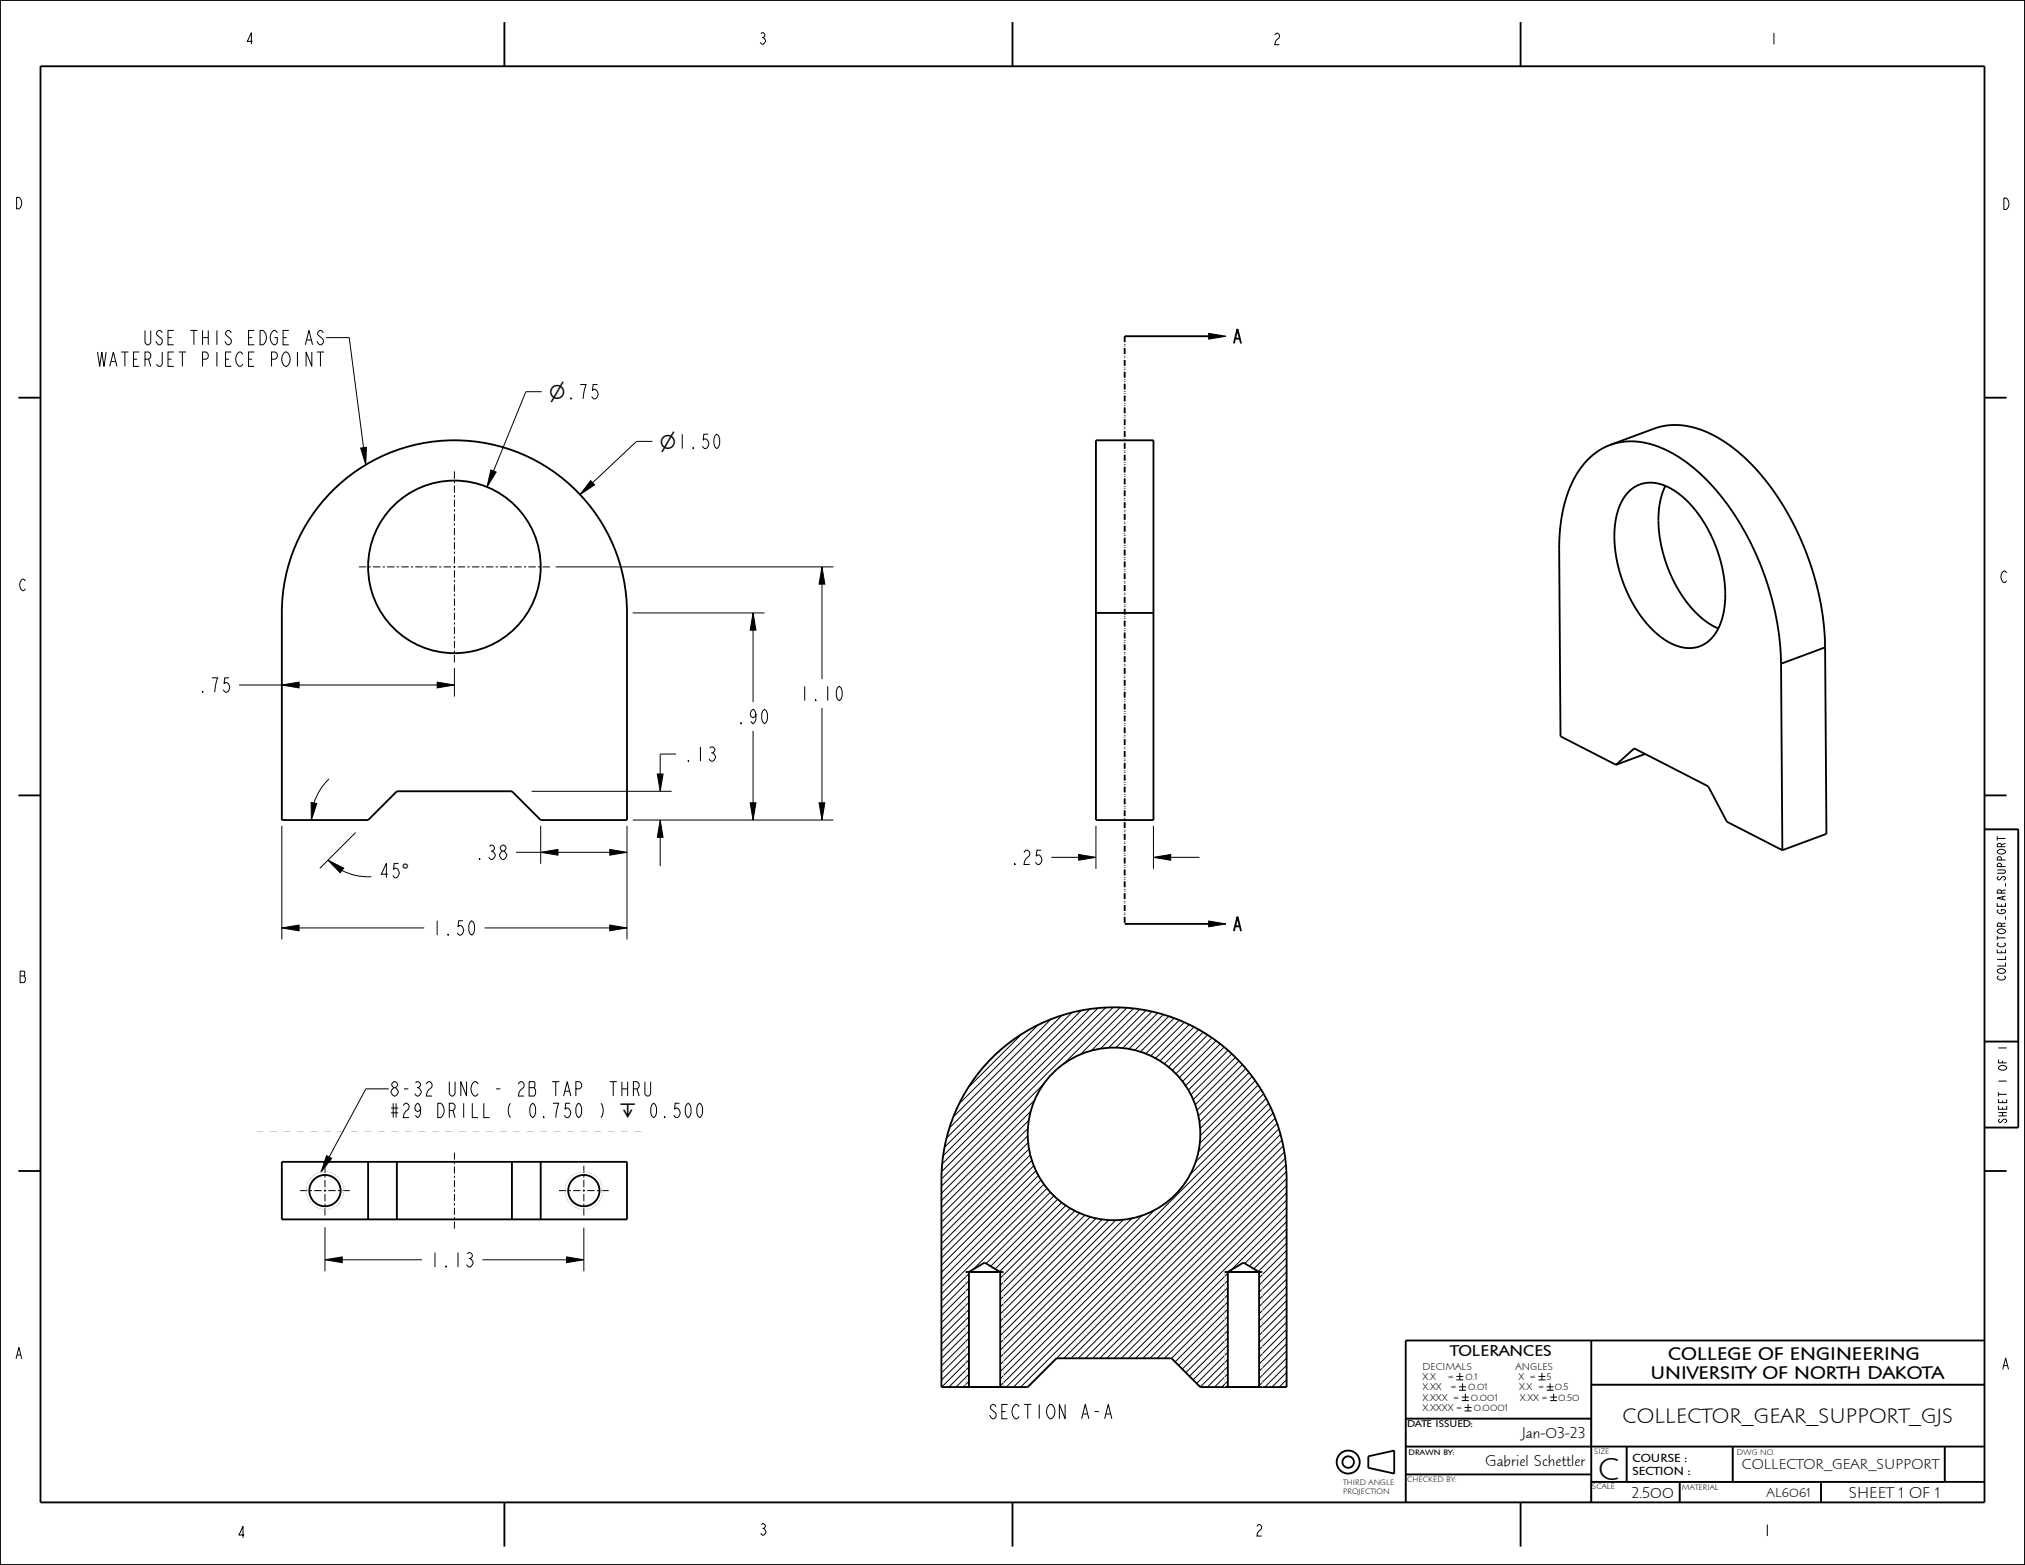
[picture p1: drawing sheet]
<svg xmlns="http://www.w3.org/2000/svg" width="559mm" height="432mm" viewBox="0 0 559 432" stroke-linecap="round" stroke-linejoin="round" font-family="sans-serif">
<g fill="none" stroke="#000" stroke-width=".28">
<path d="M90 93.2h6.4l3.9 30.3M333.5 92l4.8 .8-4.8 .8zM149.5 108.1h-4.4l-8.9 21.9M99.5 123.6l1.6-.2-.2 4.8zM135.5 129.7l1.4 .6-2.5 4.1zM163 132.6l1.1 1.2-4 2.7zM180 121.8h-4.3l-12.2 11.4M153.3 156.4h76.7M226.8 156.4l.8 4.8h-1.6zM174.6 169.1h36.4M207.8 169.1l.8 4.8h-1.6zM207.8 173.9v19.8"/>
<path d="M226.8 161.2v26.2M66 189h11.8M77.8 189l4.7-.8v1.6zM82.5 189h38.1M120.6 188.2l4.8 .8-4.8 .8zM125.4 184.4v7.8M226.8 195.3v26.2M90.8 214.9a15.7 15.7 0 0 0-4.2 6.7M146.7 218.3h38.7M181.4 213.6h1.6l-.8 4.7zM186.5 208h-4.3v5.6M207.8 201.7v19.8"/>
<path d="M77.8 227.8v31.4M85.9 221.4l1.5 .3-1.5 4.6zM90.5 237.3l4.3 2.2-.9 1.3zM98.1 229.7l-9.8 9.9M142.4 235.2h6.8M149.2 235.2l4.8-.8v1.6zM149.2 227.8v10.5M154 235.2h14.3M168.3 234.4l4.7 .8-4.7 .8zM173 227.8v31.4M174.6 226.3h55.4M182.2 226.3l.8 4.7h-1.6z"/>
<path d="M182.2 231v8M207 221.5h1.6l-.8 4.8zM226 221.5h1.6l-.8 4.8zM290.1 236.6h7.6M297.7 235.8l4.7 .8-4.7 .7zM302.4 227.8v11.9M318.3 236.6l4.8-.8v1.5zM318.3 227.8v11.9M323.1 236.6h7.9M547.6 228.8h9.3v58.6h-9.3zM77.8 256l4.7-.8v1.6zM82.5 256h34.6"/>
<path d="M94.3 240.2a15.7 15.7 0 0 0 8.2 1.7M133.7 256h34.6M168.3 255.2l4.7 .8-4.7 .8zM333.5 254.1l4.8 .8-4.8 .8zM295.8 279.4l-34.5 34.5M298.2 278.9l-37.4 37.5M300.7 278.4l-40.4 40.5M302.9 278.2l-42.8 42.9M305 278.1l-45.1 45.1M307.1 278l-47.3 47.3M309 278l-15.5 15.6M310.9 278.2l-12.8 12.8"/>
<path d="M312.8 278.3l-11.6 11.6M314.5 278.5l-10.9 10.9M316.2 278.8l-10.3 10.3M317.8 279.2l-9.9 9.9M319.5 279.5l-9.7 9.7M321 280l-9.5 9.4M281.6 285.6l-14.1 14.2M286.2 283l-21.3 21.4M288.1 299l-28.3 28.3M289.9 281.3l-26.7 26.8M292.9 280.3l-30.8 30.8M322.5 280.5l-9.3 9.3"/>
<path d="M323.9 281l-9.2 9.2M325.4 281.5l-9.2 9.2M326.8 282.1l-9.3 9.3M328.1 282.8l-9.2 9.2M329.4 283.4l-9.3 9.4M330.7 284.1l-9.4 9.4M332 284.8l-9.6 9.6M333.2 285.6l-9.7 9.7M334.4 286.4l-9.9 9.9M335.5 287.2l-10.1 10.1M336.7 288l-10.4 10.4M337.8 289l-10.7 10.6"/>
<path d="M338.8 289.9l-10.9 10.9M339.9 290.8l-11.3 11.3M340.9 291.7l-11.7 11.7M341.9 292.8l-12.1 12.1M342.8 293.8l-12.5 12.5M343.7 294.9l-13 13M344.6 295.9l-13.6 13.7M345.5 297l-14.4 14.4M346.3 298.2l-15.1 15.2M347.1 299.4l-16 16.1M90.1 318.9l1.4 .7-2.9 3.8zM107.3 300.4h-6.3l-10.2 18.8"/>
<path d="M283.6 313.4l-23.8 23.8M283.7 311.3l-23.9 23.9M283.8 315.2l-24 24M283.9 309.1l-24.1 24.1M284 317l-24.2 24.2M284.3 318.6l-24.5 24.5M284.4 306.6l-24.6 24.7M285.5 303.6l-25.7 25.7M347.9 300.6l-17.3 17.3M348.7 301.8l-18.8 18.8M349.3 303.1l-20.9 21M350 304.5l-74 73.9"/>
<path d="M350.6 305.8l-74.6 74.6M351.3 307.1l-75.3 75.3M351.8 308.6l-74.1 74.1M352.3 310l-72.6 72.7M352.8 311.5l-71.1 71.2M353.3 313l-61.7 61.8M353.7 314.6l-60.1 60.2M354 316.3l-58.5 58.5M354.4 317.9l-56.9 56.9M354.6 319.6l-55.1 55.2M89.7 338.6v12.2M161.1 338.7v12.1"/>
<path d="M284.8 320.1l-25 25M285.3 321.6l-25.5 25.5M285.9 323l-26.1 26.1M286.6 324.3l-26.8 26.8M287.3 325.5l-27.5 27.6M288.1 326.7l-28.3 28.3M289 327.9l-29.2 29.1M289.9 328.9l-21.4 21.4M290.8 329.9l-18.7 18.7M291.9 330.9l-18.5 18.5M293 331.8l-18.4 18.3M294.1 332.6l-18.2 18.3"/>
<path d="M295.3 333.4l-19.3 19.3M296.6 334l-20.6 20.7M298 334.7l-22 21.9M299.4 335.2l-23.4 23.4M300.9 335.7l-24.9 24.9M302.5 336.1l-26.5 26.5M304.1 336.4l-28.1 28.2M306 336.6l-30 30M307.9 336.6l-31.9 31.9M310 336.5l-34 34M312.4 336.1l-36.4 36.4M315.2 335.3l-39.2 39.2"/>
<path d="M318.7 333.8l-42.7 42.7M354.8 321.5l-53.3 53.3M354.9 323.3l-51.4 51.5M355 325.2l-49.6 49.6M355 327.2l-47.6 47.6M355 329.1l-45.6 45.7M355 331.1l-43.6 43.7M355 333.1l-41.6 41.7M355 335.1l-15.3 15.3M355 337.1l-11.5 11.5M355 339l-10.3 10.3M89.7 347.6l4.7-.8v1.6z"/>
<path d="M94.4 347.6h22.1M133.1 347.6h23.3M156.4 346.8l4.7 .8-4.7 .8zM267.4 351.4l-7.6 7.6M267.4 353.4l-7.6 7.6M267.4 355.4l-7.6 7.6M267.4 357.4l-7.6 7.5M267.4 359.3l-7.6 7.6M338.8 351.3l-23.4 23.5M338.8 353.3l-21.5 21.5M338.8 355.3l-19.5 19.5M338.8 357.3l-17.5 17.5"/>
<path d="M338.8 359.2l-15.5 15.6M355 341l-9 9.1M355 343l-7.8 7.8M355 345l-7.5 7.6M355 347l-7.5 7.6M355 349l-7.5 7.5M355 350.9l-7.5 7.6M355 352.9l-7.5 7.6M355 354.9l-7.5 7.6M355 356.9l-7.5 7.6M355 358.9l-7.5 7.6M267.4 361.3l-7.6 7.6"/>
<path d="M267.4 363.3l-7.6 7.6M267.4 365.3l-7.6 7.6M267.4 367.3l-7.6 7.6M267.4 369.2l-7.6 7.6M267.4 371.2l-7.6 7.6M267.4 373.2l-7.6 7.6M267.4 375.2l-7.5 7.5M267.4 377.2l-5.6 5.5M267.4 379.2l-3.6 3.5M338.8 361.2l-14.5 14.6M338.8 363.2l-13.5 13.5M338.8 365.2l-12.5 12.5"/>
<path d="M338.8 367.2l-11.6 11.5M338.8 369.1l-10.6 10.6M338.8 371.1l-9.6 9.6M338.8 373.1l-8.6 8.6M338.8 375.1l-7.6 7.6M338.8 377.1l-5.6 5.6M338.8 379.1l-3.6 3.6M355 360.8l-7.5 7.6M355 362.8l-7.5 7.6M355 364.8l-7.5 7.6M355 366.8l-7.5 7.6M355 368.8l-7.5 7.6"/>
<path d="M355 370.8l-7.5 7.5M355 372.7l-7.5 7.6M355 374.7l-7.5 7.6M355 376.7l-6 6M355 378.7l-4 4M401.9 379.8h1.9M402.8 378.8v1.9M424.5 379.8h1.9M425.5 378.8v1.9M267.4 381.1l-1.6 1.6M338.8 381l-1.7 1.7M355 380.7l-2 2"/>
<path d="M355 382.6v.1M387.9 399.1h159.7v-17.1h-108.5v32.5M401.9 380.7h1.9M402.6 382.6h1.9M402.6 383.6h1.9M403.4 385.5h1.9M403.4 386.4h1.9M403.6 381.7v1.9M404.2 388.3h1.9M404.2 389.3h1.9M404.4 384.5v1.9M405.1 387.4v1.9"/>
<path d="M424.5 380.7h1.9M426.8 382.6h1.9M426.8 383.6h1.9M427.7 381.7v1.9M427.8 385.5h1.9M427.8 386.4h1.9M428.7 384.5v1.9M439.1 391.4h-51.2v23.1h114.6v-5.6M448.9 399.1v9.8M478.1 399.1v9.8M536.7 399.1v9.8h-97.6M387.9 406.8h51.2"/>
<path d="M463.5 408.9v5.6"/>
</g>
<g fill="#000">
<path d="M333.5 92l4.8 .8-4.8 .8zM99.5 123.6l1.6-.2-.2 4.8zM135.5 129.7l1.4 .6-2.5 4.1zM163 132.6l1.1 1.2-4 2.7zM226.8 156.4l.8 4.8h-1.6zM207.8 169.1l.8 4.8h-1.6zM77.8 189l4.7-.8v1.6zM120.6 188.2l4.8 .8-4.8 .8zM181.4 213.6h1.6l-.8 4.7zM85.9 221.4l1.5 .3-1.5 4.6zM90.5 237.3l4.3 2.2-.9 1.3zM149.2 235.2l4.8-.8v1.6z"/>
<path d="M168.3 234.4l4.7 .8-4.7 .8zM182.2 226.3l.8 4.7h-1.6zM207 221.5h1.6l-.8 4.8zM226 221.5h1.6l-.8 4.8zM297.7 235.8l4.7 .8-4.7 .7zM318.3 236.6l4.8-.8v1.5zM77.8 256l4.7-.8v1.6zM168.3 255.2l4.7 .8-4.7 .8zM333.5 254.1l4.8 .8-4.8 .8zM90.1 318.9l1.4 .7-2.9 3.8zM89.7 347.6l4.7-.8v1.6zM156.4 346.8l4.7 .8-4.7 .8z"/>
</g>
<g fill="none" stroke="#000" stroke-width=".51">
<path d="M0 0h558.8v431.8h-558.8zM11.2 18.3h536.4v396.2h-536.4zM139.2 6.1v12.2M279.4 6.1v12.2M419.6 6.1v12.2M310.4 92.8h23.1M340.5 94.8l1-4 1 4M340.9 93.4h1.2M5.1 109.7h6.1M547.6 109.7h6.1M91.7 135.4a47.6 47.6 0 0 1 51.9-10.3 47.6 47.6 0 0 1 29.4 44v57.2h-23.8l-7.9-8h-31.8l-7.9 8h-23.8v-57.2a47.5 47.5 0 0 1 13.9-33.7zM302.4 121.5h15.9v104.8h-15.9z"/>
<path d="M444.3 122.8l12.2-4.5a20.6 20.6 0 0 1 17.4 2.4 57.4 57.4 0 0 1 21.3 24.4 78.2 78.2 0 0 1 8.4 33.5M444.3 122.8a20.1 20.1 0 0 0-11.2 12.1 45.1 45.1 0 0 0-2.8 16.8l.3 51.5 15.3 7.8M444.3 122.8a20.6 20.6 0 0 1 17.4 2.4 57.4 57.4 0 0 1 21.3 24.4 78.2 78.2 0 0 1 8.5 33.5M302.4 169.1h15.9M503.6 178.6l-12.1 4.5M503.6 178.6l.4 51.5-12.2 4.5M491.5 183.1l.3 51.5M5.1 219.5h6.1M445.9 211l5.1-4.5 20.4 10.5 5.1 9.7 15.3 7.9M454 208l-8.1 3M547.6 219.5h6.1M547.6 228.8h9.3v82.3h-9.3"/>
<path d="M310.4 254.9h23.1M340.5 256.9l1-4 1 4M340.9 255.6h1.2M273.7 291.9a47.6 47.6 0 0 1 51.9-10.4 47.6 47.6 0 0 1 29.4 44.1v57.1h-23.8l-7.9-7.9h-31.8l-7.9 7.9h-23.8v-57.1a47.5 47.5 0 0 1 13.9-33.7zM547.6 287.4h9.3M5.1 323.1h6.1M77.8 320.6h95.2v15.8h-95.2zM101.6 320.6v15.8M109.5 320.6v15.8M141.3 320.6v15.8M149.2 320.6v15.8M547.6 323.1h6.1"/>
<path d="M267.4 351v31.7M267.4 351l4.3-2.6 4.3 2.6M267.4 351h8.6M276 351v31.7M338.8 351h8.7M338.8 351l4.3-2.6 4.4 2.6M338.8 351v31.7M347.5 351v31.7M439.1 369.9v44.6M547.6 369.9h-159.7v44.6M387.9 399.1h159.7M387.9 391.4h51.2"/>
<path d="M439.1 382h108.5M448.9 399.1v9.8M478.1 399.1v9.8M536.7 399.1v9.8M139.2 414.5v12.2M279.4 414.5v12.2M377.6 401.8l7.1-1.6v6.4l-7.1-1.6zM387.9 406.8h51.2M419.6 414.5v12.2M439.1 408.9h108.5M463.5 408.9v5.6M502.5 408.9v5.6"/>
<circle cx="307.4" cy="312.9" r="23.8"/>
<circle cx="372" cy="403.4" r="3.2"/>
<circle cx="372" cy="403.4" r="1.59"/>
</g>
<path d="M310.4 92.8v162.1" fill="none" stroke="#000" stroke-width=".51" stroke-dasharray="1.6 .5 .2 .3 .2 .5" stroke-linecap="butt"/>
<path d="M70.8 312.2h107.4" fill="none" stroke="#ccc" stroke-width=".28" stroke-dasharray="1.9 1.9" stroke-linecap="butt"/>
<!-- layer: 02___PRT_ALL_AXES -->
<g fill="none" stroke="#000" stroke-width=".28">
<path d="M125.4 130.1v2M125.4 132.7v.6M125.4 134v2M125.4 136.6v.6M125.4 137.9v2M99 156.4h2.1M101.7 156.4h.6M102.9 156.4h2.1M105.6 156.4h.6M106.8 156.4h2.1M109.5 156.4h.6M110.7 156.4h2.1"/>
<path d="M113.4 156.4h.6M114.6 156.4h2.1M117.3 156.4h.6M118.5 156.4h2.1M121.2 156.4h.6M122.4 156.4h2.1M125.1 156.4h.6M125.4 140.5v.6M125.4 141.8v2M125.4 144.4v.6M125.4 145.6v2.1M125.4 148.3v.6"/>
<path d="M125.4 149.5v2.1M125.4 152.2v.6M125.4 153.4v2.1M125.4 156.1v.6M125.4 157.3v2.1M125.4 160v.6M126.3 156.4h2.1M129 156.4h.6M130.2 156.4h2.1M132.9 156.4h.6M134.1 156.4h2.1M136.8 156.4h.6"/>
<path d="M138 156.4h2.1M140.7 156.4h.6M141.9 156.4h2.1M144.6 156.4h.6M145.8 156.4h2M148.5 156.4h.6M149.7 156.4h2M125.4 161.2v2.1M125.4 163.9v.6M125.4 165.1v2.1M125.4 167.8v.6M125.4 169v2.1"/>
<path d="M125.4 171.7v.6M125.4 172.9v2.1M125.4 175.6v.6M125.4 176.8v2.1M125.4 179.5v.6M125.4 180.7v2.1M125.4 318v2M82.8 328.5h2M85.5 328.5h.6M86.7 328.5h2M89.4 328.5h.6M89.7 321.6v2.1"/>
<path d="M89.7 324.3v.6M89.7 325.5v2.1M89.7 328.2v.6M89.7 329.4v2.1M89.7 332.1v.6M89.7 333.3v2.1M90.6 328.5h2M93.3 328.5h.6M94.5 328.5h2M125.4 320.6v.6M125.4 321.8v2M125.4 324.4v.6"/>
<path d="M125.4 325.6v2M125.4 328.2v.6M125.4 329.4v2M125.4 332v.6M125.4 333.2v2M125.4 335.8v.6M125.4 337v2M154.3 328.5h2M156.9 328.5h.6M158.1 328.5h2.1M160.8 328.5h.6M161.1 321.6v2.1"/>
<path d="M161.1 324.3v.6M161.1 325.5v2.1M161.1 328.2v.6M161.1 329.4v2.1M161.1 332.1v.6M161.1 333.3v2.1M162 328.5h2.1M164.7 328.5h.6M165.9 328.5h2.1"/>
</g>
<g fill="none" stroke="#000" stroke-width=".51">
<path d="M449.5 135.6a9.3 9.3 0 0 1 11.7-.7 30.2 30.2 0 0 1 12.1 15.5 32 32 0 0 1 1.8 20.8 9.6 9.6 0 0 1-8.7 7.6 16.5 16.5 0 0 1-12-6.7 37.4 37.4 0 0 1-8.5-29.1 14 14 0 0 1 3.6-7.4zM459.6 134.1a26.3 26.3 0 0 0-.8 17.9 34.5 34.5 0 0 0 12.8 20.1l2.5 1.3M266.5 351h10.4M337.9 351h10.4M266.5 382.7h10.4M337.9 382.7h10.4"/>
<circle cx="125.4" cy="156.4" r="23.8"/>
<circle cx="89.7" cy="328.5" r="4.3"/>
<circle cx="161.1" cy="328.5" r="4.3"/>
</g>
<g fill="none" stroke="#ccc" stroke-width=".28">
<path d="M266.5 351v.5M266.5 351.8v.5M266.5 352.6v.5M266.5 353.5v.5M266.5 354.3v.5M266.5 355.1v.5M266.5 356v.5M266.5 356.8v.5M266.5 357.6v.5M266.5 358.5v.5M266.5 359.3v.5M276.9 351v.5"/>
<path d="M276.9 351.8v.5M276.9 352.6v.5M276.9 353.5v.5M276.9 354.3v.5M276.9 355.1v.5M276.9 356v.5M276.9 356.8v.5M276.9 357.6v.5M276.9 358.5v.5M276.9 359.3v.5M337.9 351h.1M337.9 351.3v.5"/>
<path d="M337.9 352.1v.5M337.9 353v.5M337.9 353.8v.5M337.9 354.6v.5M337.9 355.5v.5M337.9 356.3v.5M337.9 357.1v.5M337.9 358v.5M337.9 358.8v.5M337.9 359.7v.5M348.3 351h.1M348.3 351.3v.5"/>
<path d="M348.3 352.1v.5M348.3 353v.5M348.3 353.8v.5M348.3 354.6v.5M348.3 355.5v.5M348.3 356.3v.5M348.3 357.1v.5M348.3 358v.5M348.3 358.8v.5M348.3 359.7v.5M266.5 360.2v.5M266.5 361v.5"/>
<path d="M266.5 361.8v.5M266.5 362.7v.5M266.5 363.5v.5M266.5 364.3v.5M266.5 365.2v.5M266.5 366v.5M266.5 366.8v.5M266.5 367.7v.5M266.5 368.5v.5M266.5 369.3v.5M266.5 370.2v.5M266.5 371v.5"/>
<path d="M266.5 371.8v.5M266.5 372.7v.5M266.5 373.5v.5M266.5 374.4v.5M266.5 375.2v.5M266.5 376v.5M266.5 376.9v.5M266.5 377.7v.5M266.5 378.5v.5M266.5 379.4v.5M276.9 360.2v.5M276.9 361v.5"/>
<path d="M276.9 361.8v.5M276.9 362.7v.5M276.9 363.5v.5M276.9 364.3v.5M276.9 365.2v.5M276.9 366v.5M276.9 366.8v.5M276.9 367.7v.5M276.9 368.5v.5M276.9 369.3v.5M276.9 370.2v.5M276.9 371v.5"/>
<path d="M276.9 371.8v.5M276.9 372.7v.5M276.9 373.5v.5M276.9 374.4v.5M276.9 375.2v.5M276.9 376v.5M276.9 376.9v.5M276.9 377.7v.5M276.9 378.5v.5M276.9 379.4v.5M337.9 360.5v.5M337.9 361.3v.5"/>
<path d="M337.9 362.2v.5M337.9 363v.5M337.9 363.8v.5M337.9 364.7v.5M337.9 365.5v.5M337.9 366.3v.5M337.9 367.2v.5M337.9 368v.5M337.9 368.8v.5M337.9 369.7v.5M337.9 370.5v.5M337.9 371.3v.5"/>
<path d="M337.9 372.2v.5M337.9 373v.5M337.9 373.9v.5M337.9 374.7v.5M337.9 375.5v.5M337.9 376.4v.5M337.9 377.2v.5M337.9 378v.5M337.9 378.9v.5M337.9 379.7v.5M348.3 360.5v.5M348.3 361.3v.5"/>
<path d="M348.3 362.2v.5M348.3 363v.5M348.3 363.8v.5M348.3 364.7v.5M348.3 365.5v.5M348.3 366.3v.5M348.3 367.2v.5M348.3 368v.5M348.3 368.8v.5M348.3 369.7v.5M348.3 370.5v.5M348.3 371.3v.5"/>
<path d="M348.3 372.2v.5M348.3 373v.5M348.3 373.9v.5M348.3 374.7v.5M348.3 375.5v.5M348.3 376.4v.5M348.3 377.2v.5M348.3 378v.5M348.3 378.9v.5M348.3 379.7v.5M266.5 380.2v.5M266.5 381v.5"/>
<path d="M266.5 381.9v.5M266.5 382.7h.1M276.9 380.2v.5M276.9 381v.5M276.9 381.9v.5M276.9 382.7h.1M337.9 380.5v.5M337.9 381.4v.5M337.9 382.2v.5M348.3 380.5v.5M348.3 381.4v.5M348.3 382.2v.5"/>
</g>
<path d="M94.9 328.5a5.2 5.2 0 0 0-7.6-4.6 5.2 5.2 0 0 0-.7 8.8 5.2 5.2 0 0 0 8.2-3.3l.1-.9M166.3 328.5a5.2 5.2 0 0 0-7.5-4.6 5.2 5.2 0 0 0-.8 8.8 5.2 5.2 0 0 0 8.3-3.3v-.9" fill="none" stroke="#ccc" stroke-width=".28" stroke-dasharray=".5 .3" stroke-linecap="butt"/>
<text font-size="8.8" x="441" y="408.2">C</text>
<text font-size="5.9" x="447.7" y="392.6">COLLECTOR_GEAR_SUPPORT_GJS</text>
<g font-size="5.5">
<text x="151.5" y="110.1">⌀.75</text>
<text x="151.5" y="110.1">⌀</text>
<text x="182" y="123.8">⌀1.50</text>
<text x="182" y="123.8">⌀</text>
<text x="110.8" y="242.2">°</text>
<text x="170.8" y="308.4">↧</text>
</g>
<g font-size="5.2">
<text x="39.2" y="95.1">USE THIS EDGE AS</text>
<text x="26.5" y="101.1">WATERJET PIECE POINT</text>
<text x="54.5" y="191">.75</text>
<text x="220.5" y="193.3">1.10</text>
<text x="203" y="199.7">.90</text>
<text x="188.5" y="210">.13</text>
<text x="130.9" y="237.1">.38</text>
<text x="278.6" y="238.5">.25</text>
<text x="104.4" y="242.2">45°</text>
<text x="119" y="258">1.50</text>
<text x="107.3" y="302.4">8-32 UNC - 2B TAP</text>
<text x="167.6" y="302.4">THRU</text>
<text x="107.3" y="308.4">#29 DRILL (</text>
<text x="145.4" y="308.4">0.750 ) ↧ 0.500</text>
<text x="118.4" y="349.6">1.13</text>
<text x="460.3" y="375.2">COLLEGE OF ENGINEERING</text>
<text x="455.4" y="380.6">UNIVERSITY OF NORTH DAKOTA</text>
<text x="273.1" y="391.5">SECTION</text>
<text x="298.1" y="391.5">A-A</text>
</g>
<g font-size="4.4">
<text x="400.2" y="374.2">TOLERANCES</text>
<text x="419.9" y="396.8">Jan-03-23</text>
<text x="409.8" y="404.5">Gabriel Schettler</text>
<text x="450.2" y="413.2">2.500</text>
<text x="510.2" y="413.2">SHEET 1 OF 1</text>
</g>
<g font-size="4.1">
<text x="67.6" y="12.2">4</text>
<text x="209.2" y="12.2">3</text>
<text x="351.1" y="12.3">2</text>
<text x="488.2" y="12.2">1</text>
<text x="3.9" y="57.6">D</text>
<text x="552.3" y="57.8">D</text>
<text x="551.8" y="160.7">C</text>
<text x="5.1" y="163">C</text>
<text x="5.1" y="271.1">B</text>
<text x="3.9" y="374.9">A</text>
<text x="552.2" y="377.8">A</text>
<text x="65.3" y="424.3">4</text>
<text x="209.3" y="423.6">3</text>
<text x="346.2" y="423.8">2</text>
<text x="486.4" y="423.8">1</text>
</g>
<text font-size="4" x="480.7" y="405.4">COLLECTOR_GEAR_SUPPORT</text>
<text font-size="3.7" x="487.5" y="413">AL6061</text>
<g font-size="3.3">
<text x="450.4" y="403.4">COURSE :</text>
<text x="450.4" y="406.9">SECTION :</text>
</g>
<g font-size="3">
<text x="553.4" y="269.6" transform="rotate(-90 553.4 269.6)">COLLECTOR_GEAR_SUPPORT</text>
<text x="553.8" y="310.2" transform="rotate(-90 553.8 310.2)">SHEET 1 OF 1</text>
</g>
<g font-size="2.8">
<text x="392.6" y="377.9">DECIMALS</text>
<text x="418.2" y="377.9">ANGLES</text>
<text x="392.6" y="380.7">X.X</text>
<text x="392.6" y="383.6">X.XX</text>
<text x="399.7" y="380.7">=</text>
<text x="400.5" y="383.6">=</text>
<text x="404.4" y="380.7">0.1</text>
<text x="405.2" y="383.6">0.01</text>
<text x="419" y="380.7">X =</text>
<text x="419.2" y="383.6">X.X =</text>
<text x="426.8" y="380.7">5</text>
<text x="429" y="383.6">0.5</text>
<text x="392.6" y="386.4">X.XXX =</text>
<text x="392.6" y="389.3">X.XXXX =</text>
<text x="405.9" y="386.4">0.001</text>
<text x="406.7" y="389.3">0.0001</text>
<text x="419.4" y="386.4">X.XX =</text>
<text x="430" y="386.4">0.50</text>
<text x="388.3" y="393.7">DATE ISSUED:</text>
</g>
<g font-size="2.2">
<text x="388.7" y="401.4">DRAWN BY:</text>
<text x="439.9" y="401.3">SIZE</text>
<text x="479.3" y="401.5">DWG NO.</text>
<text x="370.6" y="409.8">THIRD ANGLE</text>
<text x="370.6" y="412.1">PROJECTION</text>
<text x="388.3" y="408.9">CHECKED BY:</text>
<text x="439.4" y="410.9">SCALE</text>
<text x="464.1" y="411.1">MATERIAL</text>
</g>
</svg>
